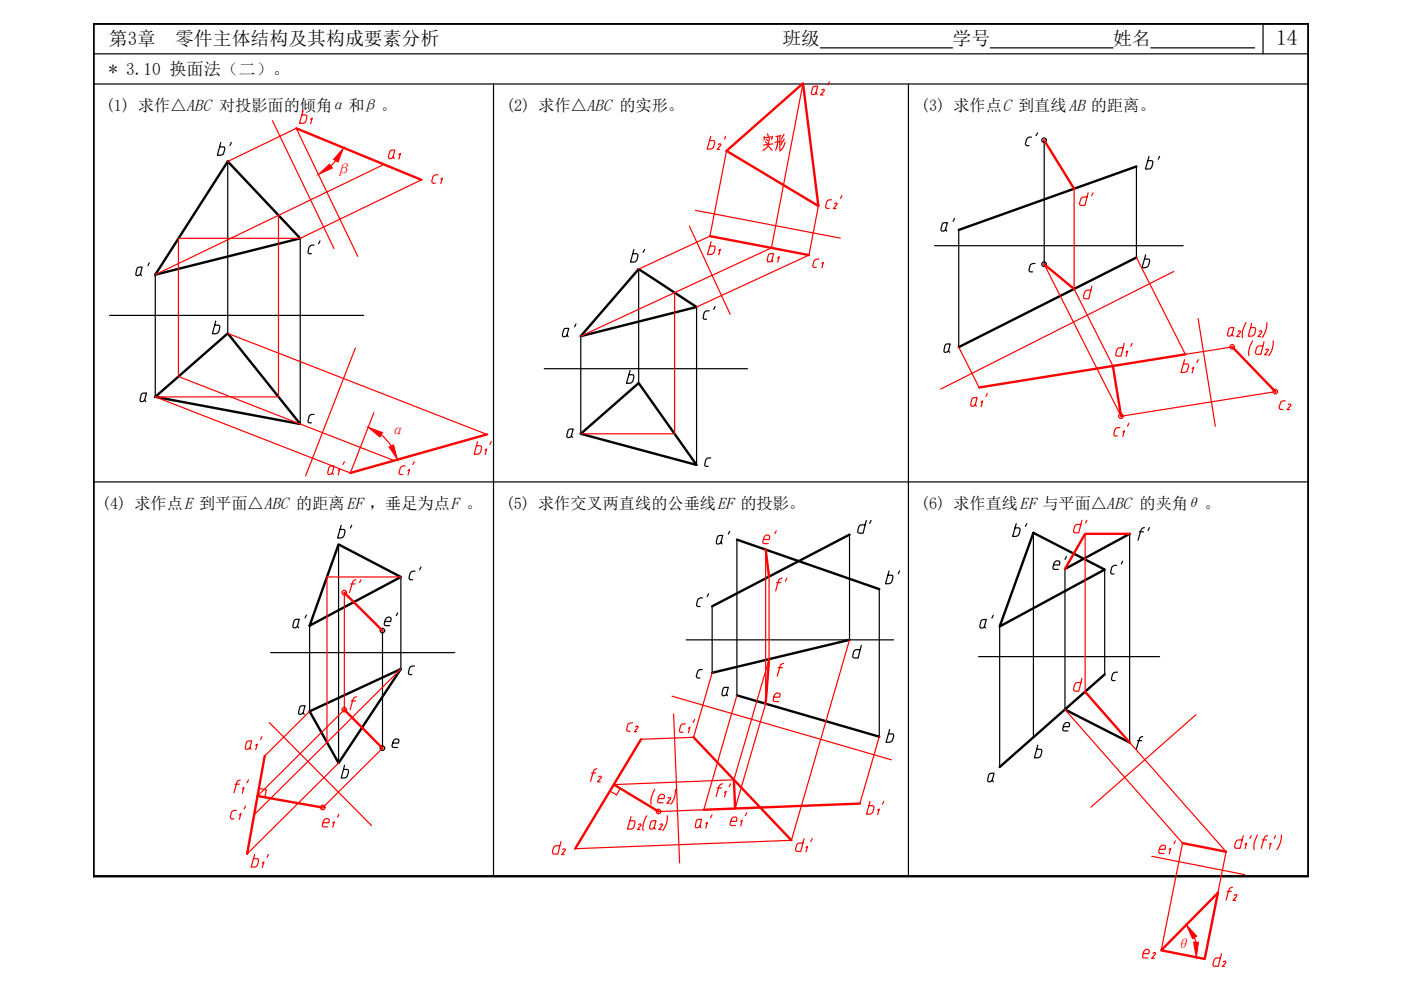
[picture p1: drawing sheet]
<svg xmlns="http://www.w3.org/2000/svg" width="297mm" height="210mm" viewBox="0 0 297 210" stroke-linecap="round" stroke-linejoin="round" font-family="sans-serif">
<!-- layer: 0 -->
<path d="M19.8 5h257.6v180.8h-257.6z" fill="none" stroke="#000" stroke-width=".51"/>
<path d="M19.8 11.4h257.6M19.8 17.8h257.6M104.6 17.8v168M173.9 10.1h28.1M192.6 17.8v168M210 10.1h26M244 10.1h22M267.8 5v6.4M19.8 102.2h257.6" fill="none" stroke="#000" stroke-width=".25"/>
<g fill="none" stroke="#000" stroke-width=".25">
<path d="M48.3 34.2v36.5M221.4 29.7v26.3M240.9 35.3v19.3M32.9 58.2v25.9M63.7 50.5v39.4M135.4 57.1v24.1M198.1 52.1h52.8M203.3 48.8v24.8M219.4 55.9a1.01 1.01 0 0 0-1 .4l-.2 1 .2 .3h.5M242.9 54l-.8 2.8 1-.1a1.51 1.51 0 0 0 .6-1.5l-.3-.3h-.7M23.2 66.9h53.9M45.7 68.1l-.7 2.7 1-.1 .4-.4 .2-.8-.1-.5-1-.1"/>
<path d="M115.4 78.2h43.1M123.1 71.3v20.7M133.6 78.6l-.8 2.7 1-.1 .4-.4 .2-.8-.1-.5-1-.1M147.7 65.1v33.5M201.1 74.3l-.2 .3-.3 .1-.4-.1 .1-1.3 .3-.3 .9-.1-.4 1.4 .2 .4M30.7 84.8l-.6 .4-.3-.1-.1-.4 .2-1 .2-.3 1-.1-.4 1.5 .2 .4M66.6 87.9a.86 .86 0 0 0-1.1 .4l-.2 1.2 .7 .1M121.1 92.4l-.3 .3a.41 .41 0 0 1-.4 .1 .41 .41 0 0 1-.2-.5l.3-1.1 .4-.2h.6l-.4 1.4 .3 .4M150.7 97.1a.86 .86 0 0 0-1.1 .4l-.1 1.2 .6 .2M71.8 115.4v46.4M156.2 114.4v33M180.1 113.4v22.3"/>
<path d="M219.1 113v43.3M239.5 113.2v44.2M57.4 138.4h39M65.6 132.7v18.1M81.1 133.7v25M85 122.3v19.5M145.5 135.7h44M151 128.6v14M182.6 136.8l-.7 2.7-1-.1-.1-.3 .4-1.1 .4-.3h.8M186.4 124.9v31.3M207.5 139.2h38.4M211.9 132.8v29.8"/>
<path d="M225.8 120.6v29.8M234.2 120.8v22.2M64.3 151.1l-.6 .4-.3-.1 .1-1.4 .2-.3 1-.1-.4 1.5 .2 .4M83.3 157.6h1.2l.1-.5a.62 .62 0 0 0-.7-.5 .62 .62 0 0 0-.6 .6l-.2 .8 .1 .4 1.1 .1M87.9 141.2a.94 .94 0 0 0-1.1 .5l-.2 1.2 .2 .1h.5M148.9 142a.78 .78 0 0 0-1 .4l-.3 1.1 .3 .2h.5M154 147.1l-.3 .3h-.6v-.3l.4-1.3 .9-.1-.4 1.4 .2 .4M188.6 154.7l-.7 2.7 .9-.1a1.43 1.43 0 0 0 .6-1.7h-1M220 158l-.7 2.7h.7l.5-.2a1.55 1.55 0 0 0 .3-1.6h-1M225.5 154.1h1.2l.1-.7-.2-.2a.81 .81 0 0 0-1.1 .5l-.2 .8 .1 .4 1 .1M236.9 142.5a.94 .94 0 0 0-1 .5l-.2 1 .2 .3h.5M241.2 157h.8"/>
<path d="M242.3 156.2l-.6 .2-.8 2.5M73.1 162.2l-.8 2.8 1-.1a1.54 1.54 0 0 0 .5-1.7l-1-.1M210.4 165.4l-.6 .4-.3-.1 .1-1.4 .2-.3 1-.1-.4 1.5 .2 .4"/>
<circle cx="221.4" cy="56" r=".49"/>
<circle cx="81.1" cy="158.6" r=".49"/>
</g>
<g fill="none" stroke="#000" stroke-width=".51">
<path d="M48.3 34.2l15.4 16.3-30.8 7.7zM240.9 35.3l-37.6 13.5M135.4 57.1l12.3 8-24.6 6.2zM240.9 54.6l-37.6 19M32.9 84.1l15.4-13.4 15.4 19.2zM123.1 92l12.3-10.8 12.3 17.4zM71.8 115.4l13.2 6.9-19.4 10.4zM156.2 114.4l30.2 10.5M180.1 113.4l-29.1 15.2M219.1 113l15.1 7.8-22.3 12zM239.5 113.2l-13.7 7.4M180.1 135.7l-29.1 6.9"/>
<path d="M65.6 150.8l19.4-9-13.2 20zM156.2 147.4l30.2 8.8M225.8 150.4l13.7 7M234.2 143l-22.3 19.6"/>
</g>
<g fill="none" stroke="#f00" stroke-width=".25">
<path d="M170.3 17.7l-6.7 34.9-20.6 9.4M173 19.7a.52 .52 0 0 1-.5 .3 .52 .52 0 0 1-.5-.2l.3-1.3 .5-.2h.6l-.4 1.4 .3 .4M174.2 19.1l.3-.1 .3 .1-.8 1h.5M175.8 17.4l-.3 .6M48.3 34.2l14.5-7 13 27.1M57.8 25.6l13 27.1M64.2 23.5l-.7 2.6h1l.3-.4 .2-1.2-1-.1M65.9 25.3l.3-.3-.3 1.2M71.2 34.1l-1.1 1.1M81.4 34.9l-22.4 10.8M83.3 33.3l-.3 .3a.41 .41 0 0 1-.4 0 .41 .41 0 0 1-.2-.4l.3-1.1 .4-.3h.6l-.4 1.5 .3 .3M84.6 32.8l.3-.3-.3 1.2"/>
<path d="M89.4 38.1l-25.7 12.4h-25.9v29.3l45.8 17.8M92.8 37.1a.94 .94 0 0 0-1 .4l-.2 1.1 .2 .2h.5M93.5 38l.3-.3-.3 1.2M150.7 28.9l-.8 2.7 1-.1a1.43 1.43 0 0 0 .6-1.6l-1-.1M152.3 30.7a.25 .25 0 0 1 .4-.2 .25 .25 0 0 1 0 .4l-.7 .8h.6M153.9 28.9l-.3 .6M154 32l-3.5 18.1-15.1 7M32.9 58.2l26.1-12.5v38.4h-26.1l41.4 16.2 5-12.8M146.2 47.9l8.6 18.7M147.5 44.6l30.7 5.9M150.8 51.3l-.8 2.7a1.19 1.19 0 0 0 1.4-.5l.2-.8-.1-.5h-.9M152.4 53.1l.3-.2-.3 1.1"/>
<path d="M163.6 55.2l-.2 .3h-.6l-.1-.4 .2-1 .2-.3 .9-.1-.4 1.5 .3 .3M164.9 54.7l.3-.3-.3 1.2M173.5 43.7l-2 10.4-23.8 11M173.6 54.9a1.01 1.01 0 0 0-1 .5l-.3 1 .3 .3h.5M174.3 55.9l.3-.3-.3 1.2M176.3 42.4a.85 .85 0 0 0-1 .4l-.3 1 .3 .4h.5M176.9 43.2l.3-.2 .3 .2-.8 1h.5M178.5 41.5l-.3 .6M221.4 56l16.3 32.3 32.7-5.3M227.7 40v21.3l8.3 16.3M240.9 54.6l10.4 20.5 10-1.5M248.9 57.6l-49.4 24.9"/>
<path d="M48.3 70.7l54.9 21.4M75.3 73.8l-10.5 27.1M123.1 71.3l19.9-9.3v30h-19.9M203.3 73.6l4.3 8.6M231.5 60.6l-.7 2.8h-.7l-.3-.2a1.57 1.57 0 0 1 .3-1.4l.3-.3h.9M238.4 72.8l-.7 2.7-1.1-.1-.1-.3 .4-1.2 .4-.2h.8M238.7 74.7l.4-.3-.4 1.2M240.1 72.8l-.3 .6M251.1 76.3l-.7 2.7 1-.1a1.43 1.43 0 0 0 .5-1.7h-1M252.8 78.1l.3-.3-.3 1.3M254 67.5l3.7 22.9M254.1 76.3l-.3 .6"/>
<path d="M261.2 70.9l-.3 .3a.41 .41 0 0 1-.5 0 .41 .41 0 0 1-.1-.4l.2-1.1 .5-.2h.6l-.4 1.4 .3 .4M262.5 70.3l.2-.2 .3 .2-.1 .3-.7 .8h.5M264.2 68.4a4.2 4.2 0 0 0-.8 3.2M265.4 68.6l-.7 2.7h.6l.5-.3a1.47 1.47 0 0 0 .3-1.5h-.9M265.6 72.3a4.1 4.1 0 0 0-.8 3.1M267 70.3l.3-.2 .2 .2-.1 .3-.7 .8h.6M268 72.5l-.7 2.6-1-.1-.1-.3 .4-1.1 .3-.3h.8M268.4 74.2l.2-.2 .3 .2-.8 1h.5M268.6 68.4a5.3 5.3 0 0 1-1 3.2M269.9 72.3a4.5 4.5 0 0 1-.9 3.1M71.7 99.8l.3-.3-.3 1.2M73 97.9l-.3 .6"/>
<path d="M80.8 92.2l1.2 1.1 .9 1.2M85.9 98.8a.85 .85 0 0 0-1 .5l-.3 1 .3 .3h.5M86.5 99.8l.4-.3-.4 1.2M87.8 97.9l-.3 .6M101.2 93.6l-.7 2.7h1l.4-.4 .2-.9-.1-.4-1-.1M102.9 95.4l.3-.2-.3 1.2M104.2 93.6l-.3 .6M206.8 85.8l-.6 .3-.3-.1-.1-.3 .2-1 .2-.3 1-.1-.4 1.5 .2 .3M208 85.3l.4-.3-.4 1.2M209.3 83.4l-.3 .6M237.4 90.7a.86 .86 0 0 0-1 .4l-.2 1.2 .7 .1M238.1 91.6l.3-.3-.3 1.2"/>
<path d="M239.4 89.7l-.4 .7M272.5 85a.85 .85 0 0 0-1 .5l-.3 1 .3 .3h.5M273.1 85.8l.3-.1 .3 .1-.1 .3-.7 .8h.5M70.5 100.2l-.6 .4-.4-.1 .2-1.3 .2-.3 .9-.1-.3 1.4 .2 .4M162.3 116.5v32.7l-6.4 22.2M230.1 113.2v33.5M73 125.7v24.8l-18.4 18.3M85 122.3h-15.7v35.1l15.7-15.6M163.1 122.3v17.5l-7.5 25.5-25.4 1.1M180.1 135.7l-12.3 42.5-45.9 1.7M53 158.5l-.3 .3h-.6l-.1-.4 .2-.9 .2-.3 1-.1-.4 1.4 .2 .4M54.2 158l.4-.2-.4 1.1"/>
<path d="M55.5 156.2l-.3 .6M57.1 153.2l21.7 21.8M65.6 150.8l-9.5 9.5M69.3 157.4l-15.4 15.3M74.5 148.6h.9M75.6 147.7a.72 .72 0 0 0-.8 .6l-.6 2.1M81.1 158.7l-12.7 12.5M134.1 153.3a1.01 1.01 0 0 0-1 .4l-.2 1.2 .7 .2M134.8 154.1a.26 .26 0 0 1 .3-.2 .26 .26 0 0 1 .2 .3l-.8 .9h.5M142.5 147.6l46.5 13.5M142.8 151.4l1.3 31.6M145.3 153.5a.78 .78 0 0 0-1 .4l-.3 1.1 .3 .3h.5"/>
<path d="M146 154.4l.3-.2-.3 1.1M147.3 152.6l-.3 .6M151 142.6l-3.9 13.7-11.2 .4M156.2 147.4l-7 24.3-9.6 .4M164.1 147.8h1.2l.1-.4a.62 .62 0 0 0-.6-.5 .62 .62 0 0 0-.6 .5l-.3 .9 .1 .4h1.1M165 141.5h.9M166.1 140.7l-.6 .3-.7 2.4M186.4 156.2l-4.1 14.2M225.8 150.4l24.9 28.4-4.5 22.7M229.4 143.8l-.7 2.7h-.7l-.4-.3a1.69 1.69 0 0 1 .5-1.4l1.1-.1M239.5 157.4l20.5 23.2-4.6 22.7M253.6 151.5l-22.3 19.6"/>
<path d="M49.8 166.3h.9M50.1 171.8a.94 .94 0 0 0-1 .5l-.3 1 .3 .3h.5M50.7 172.8l.4-.3-.4 1.2M51 165.4a.72 .72 0 0 0-.8 .6l-.6 2.1M51.4 167.2l.3-.3-.3 1.3M52.1 170.9l-.3 .6M52.7 165.4l-.3 .6M54.9 167.2l1.6 .3-.3 1.5M68.5 174.4h1.2l.1-.4a.63 .63 0 0 0-.7-.5 .63 .63 0 0 0-.5 .6l-.2 .8v.3l1.1 .1M70.6 174.5l.3-.3-.3 1.2M71.8 161.8l-19.4 19.2M71.9 172.6l-.3 .7"/>
<path d="M118.9 178.4l-.6 2.7-1-.1-.2-.2a1.69 1.69 0 0 1 .5-1.4l1.1-.1M125.4 163.9h.9M126.6 163a.72 .72 0 0 0-.8 .6l-.6 2.1M126.9 164.7l.3-.1 .3 .1-.8 1.1h.5M131.5 167.2l-.8 1.4-1.4-.9M133.8 173.1l-.8 2.7h1l.2-.2a1.76 1.76 0 0 0 .4-1.5l-1-.1M135.4 174.9a.26 .26 0 0 1 .3-.2 .26 .26 0 0 1 .2 .3l-.7 .9h.5M137.1 173a4.2 4.2 0 0 0-.7 3.1M138.7 175.4a.52 .52 0 0 1-.4 .4 .52 .52 0 0 1-.6-.3l.3-1.3 .5-.2h.6l-.4 1.4 .2 .4M138.8 167.4l-.2 .3a4 4 0 0 0-.5 2.8M139.6 169.3h1.2l.1-.4a.62 .62 0 0 0-.7-.6 .62 .62 0 0 0-.6 .6l-.2 .8 .1 .4 1.1 .1M139.9 174.9a.26 .26 0 0 1 .4-.2 .26 .26 0 0 1 .1 .3l-.7 .9h.5"/>
<path d="M141.5 173a4.5 4.5 0 0 1-1 3.1M141.6 169.2l.5-.1 .1 .2-.8 1h.5M143.2 167.4a4.6 4.6 0 0 1-1 3.1M148.4 175.1l-.2 .3-.3 .1-.4-.1 .1-1.3 .3-.3 .8-.1-.3 1.4 .2 .4M149.6 174.7l.4-.3-.4 1.2M150.9 172.8l-.2 .6M152 167.1h1M153.2 166.2l-.5 .2-.3 .4-.6 2.1M153.6 168l.4-.2-.4 1.2M154.9 166.2l-.3 .6M155 174.1h1.2v-.6a.67 .67 0 0 0-.7-.3 .67 .67 0 0 0-.4 .6l-.3 .8 .1 .3 1 .1M157 174.2l.3-.3-.3 1.2"/>
<path d="M158.4 172.3l-.4 .6M170.5 177.8l-.7 2.7h-.7l-.4-.3a1.71 1.71 0 0 1 .5-1.4h1.1M170.9 179.7l.3-.3-.3 1.2M172.2 177.8l-.3 .6M184.5 169.9l-.8 2.7h.7l.5-.2a1.55 1.55 0 0 0 .3-1.5l-1-.1M186.1 171.8l.3-.3-.3 1.2M187.4 169.9l-.3 .6M249.2 178.3l-.3 .6M263.6 177.2l-.7 2.7-1-.1-.1-.4 .4-1.1 .3-.2h.8M264 179l.3-.2-.3 1.1M265.3 177.2l-.3 .6M266.6 177l-.2 .4a3.9 3.9 0 0 0-.5 2.8"/>
<path d="M267.6 178.1h.9M268.8 177.2a.72 .72 0 0 0-.8 .6l-.6 2.1M269.1 179l.4-.2-.4 1.1M270.5 177.2l-.3 .6M271.7 177a5.1 5.1 0 0 1-1 3.2M54 181.2l-.8 2.6h1l.4-.4 .2-1.3h-1M55.6 183l.4-.3-.4 1.2M56.9 181.2l-.3 .6M119.3 180.2l.3-.2 .3 .1-.8 1.1h.5M244.2 181.6l19.7 3.8M245.8 180.1h1.2l.1-.7-.1-.1a.73 .73 0 0 0-1.1 .4l-.2 .8 .1 .4 1 .1M247.9 180.1l.3-.2-.3 1.1"/>
<path d="M253.2 198.8l.3 1M260.2 189h.9M261.3 188.1a.72 .72 0 0 0-.8 .6l-.5 2.1M261.7 189.9l.3-.2 .2 .1v.3l-.8 .8h.6M242.4 202.2h1.2l.1-.7a.67 .67 0 0 0-.7-.2 .67 .67 0 0 0-.5 .5l-.2 1.2 1.1 .1M244.5 202.1a.26 .26 0 0 1 .3-.2 .26 .26 0 0 1 .2 .4l-.8 .9h.5M259 202.2l-.7 2.7-1-.1-.1-.3 .3-1.2 .4-.2h.8M259.4 203.9l.3-.1 .2 .1-.1 .3-.7 .8h.6"/>
<circle cx="261.2" cy="73.5" r=".49"/>
<circle cx="237.7" cy="88.2" r=".49"/>
<circle cx="270.4" cy="83" r=".49"/>
<circle cx="73" cy="150.5" r=".49"/>
<circle cx="68.4" cy="171.2" r=".49"/>
<circle cx="139.6" cy="172" r=".49"/>
</g>
<g fill="none" stroke="#f00" stroke-width=".51">
<path d="M62.8 27.2l26.6 10.9M154 32l16.3-14.3 3.2 26zM221.4 29.7l6.3 10.3M150.5 50.1l21 4M221.4 56l6.3 5.3M236 77.6l1.7 10.7M251.3 75.1l-43.7 7.1M261.3 73.6l9.1 9.4M103.2 92.1l-28.9 8.2M162.3 116.5l.8 5.8M239.5 113.2h-9.4l-4.3 7.4M73 125.7l8.1 8"/>
<path d="M163.1 139.8l-.8 9.4M73 150.5l8.1 8.2M135.9 156.7l-14 23.2M147.1 156.3l20.7 21.9M230.1 146.7l9.4 10.7M54.6 168.8l13.8 2.4M56.1 160.3l-3.7 20.7M130.2 166.4l9.4 5.7M155.6 165.3l.3 6.1M182.3 170.4l-33.1 1.3M250.7 178.8l9.3 1.8M258.2 189.3l-2.8 14-9.2-1.8z"/>
</g>
<g fill="#f00" stroke="#f00" stroke-width=".21">
<path d="M82.5 94.8l.9-.5 .9 3.1z"/>
<path d="M78 90.6l3.1 1.1-.6 1z"/>
<path d="M67.5 37l2.4-2.2 .6 .8z"/>
<path d="M72.8 31.4l-1.1 3-1-.6z"/>
<path d="M253.1 199.8h1l-.5 3.2z"/>
<path d="M251.5 196.1l2.2 2.4-.9 .5z"/>
</g>
<text font-size="7.1" fill="#f00" x="160.9" y="33.2">实形</text>
<g font-size="6.2">
<text x="45.2" y="34.2">b'</text>
<text x="27.9" y="59.6">a'</text>
<text x="132.6" y="56.8">b'</text>
<text x="118.2" y="72.7">a'</text>
<text x="70.6" y="115.4">b'</text>
<text x="185.9" y="114.3" transform="rotate(-90 185.9 114.3)">d'</text>
<text x="213.8" y="115">b'</text>
<text x="85.7" y="124.2">c'</text>
<text x="222.2" y="122.1">e'</text>
<text x="61" y="134.4">a'</text>
<text x="80.4" y="134.1">e'</text>
<text x="206.7" y="134.4">a'</text>
</g>
<g font-size="6.2" fill="#f00">
<text x="227.9" y="44.8">d'</text>
<text x="226.8" y="114.3">d'</text>
</g>
<g font-size="5.7">
<text x="221.2" y="32.1" transform="rotate(-90 221.2 32.1)">c'</text>
<text x="242" y="37">b'</text>
<text x="198.6" y="50.1">a'</text>
<text x="69.1" y="55" transform="rotate(-90 69.1 55)">c'</text>
<text x="152.8" y="68.8" transform="rotate(-90 152.8 68.8)">c'</text>
<text x="151" y="116.4">a'</text>
<text x="240.2" y="115.7">f'</text>
<text x="187" y="124.9">b'</text>
<text x="234.6" y="122.8">c'</text>
<text x="151.3" y="129.8" transform="rotate(-90 151.3 129.8)">c'</text>
</g>
<text font-size="5.7" fill="#f00" x="160.9" y="116.4">e'</text>
<g font-size="5.3" fill="#f00">
<text x="77.6" y="127" transform="rotate(-90 77.6 127)">f'</text>
<text x="167.9" y="126.6" transform="rotate(-90 167.9 126.6)">f'</text>
</g>
<text font-size="4.6" x="270.5" y="9.6">14</text>
<g font-size="4">
<text x="23.1" y="9.6">第3章</text>
<text x="37.1" y="9.6">零件主体结构及其构成要素分析</text>
<text x="165.9" y="9.6">班级</text>
<text x="202" y="9.6">学号</text>
<text x="236" y="9.6">姓名</text>
</g>
<text font-size="3.7" x="23.1" y="15.9">* 3.10 换面法（二）。</text>
<g font-size="3.6" fill="#f00">
<text x="71" y="37.2">β</text>
<text x="82.5" y="92.5">α</text>
<text x="248.9" y="201.4">θ</text>
</g>
<g font-size="3.4">
<text x="22.4" y="23.6">(1) 求作△ABC 对投影面的倾角α和β 。</text>
<text x="107.3" y="23.6">(2) 求作△ABC 的实形。</text>
<text x="195.3" y="23.6">(3) 求作点C 到直线AB 的距离。</text>
<text x="21.6" y="108">(4) 求作点E 到平面△ABC 的距离EF ，垂足为点F 。</text>
<text x="107.2" y="108">(5) 求作交叉两直线的公垂线EF 的投影。</text>
<text x="195.3" y="108">(6) 求作直线EF 与平面△ABC 的夹角θ 。</text>
</g>
</svg>
